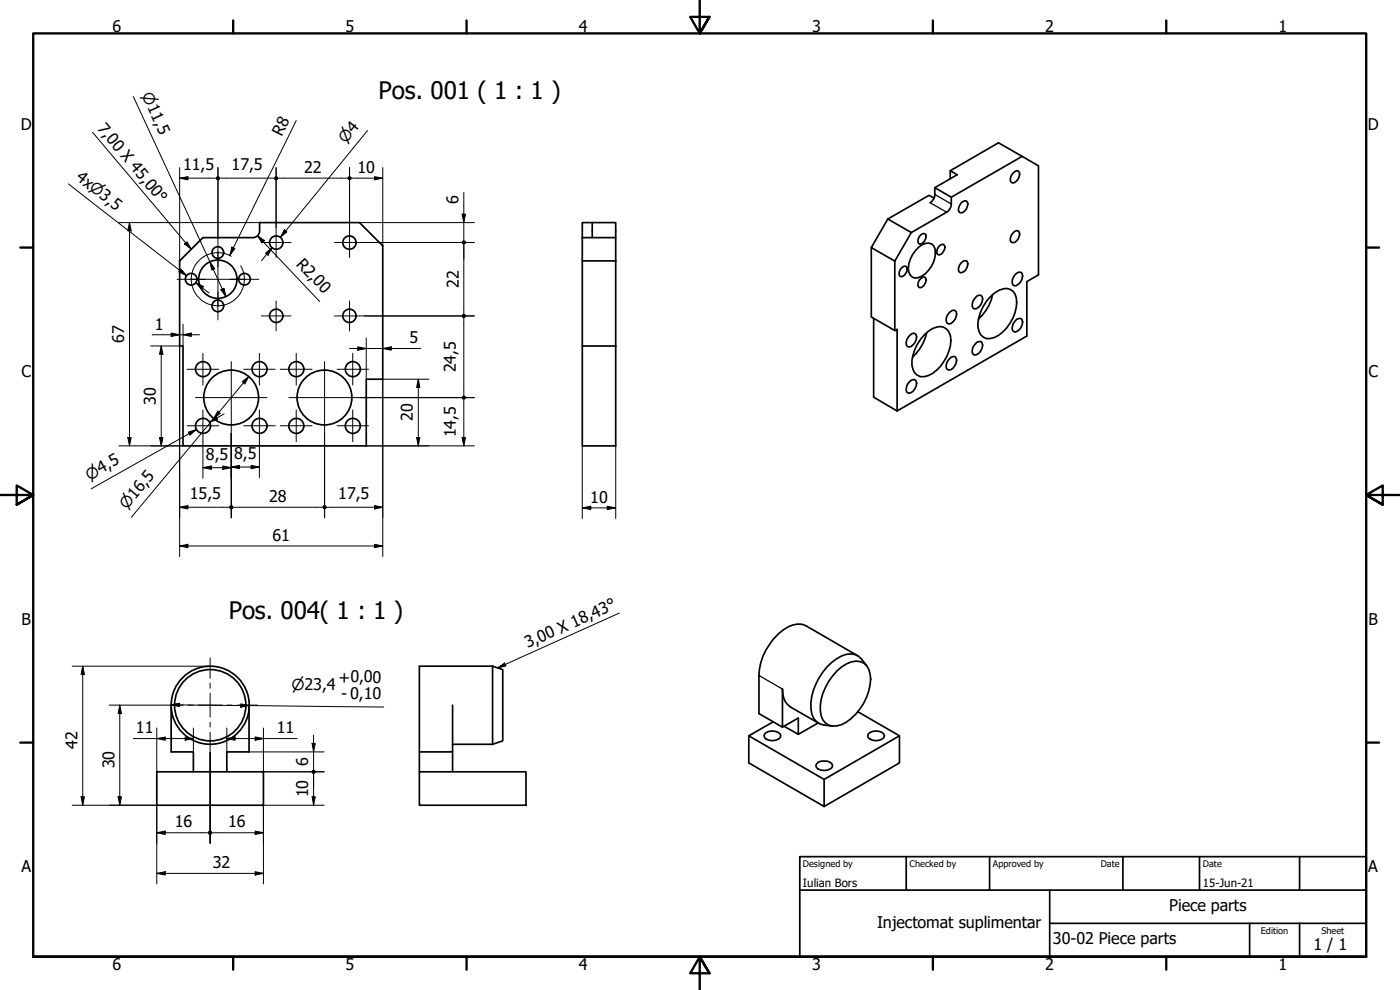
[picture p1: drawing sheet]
<svg xmlns="http://www.w3.org/2000/svg" width="420mm" height="297mm" viewBox="0 0 420 297" stroke-linecap="round" stroke-linejoin="round" font-family="sans-serif">
<!-- layer: Visible (ISO) -->
<g fill="none" stroke="#000" stroke-width=".51">
<path d="M280.4 59.4l-1.6-.8-12.4 7.1M285.2 53.6v-2.4l2.1 1.2-6.8 3.9M285.2 51.2l14.5-8.4 12 7v32.7l-3.5 2v16.3l-39 22.5M303.9 52.1l1.2-.9 .5 .1a2.39 2.39 0 0 1-1.7 3.6l-.4-.2a2.14 2.14 0 0 1 .4-2.6zM306.8 46.9l-21.3 12.3M77.9 69.3v-2.5h30l7 7v40h-5v20h-55v-30h-1v-25.5l7-7h15M77.9 69.3a2 2 0 0 1-2 2M174.8 71.3h10v-4.5h-7.1v4.5M174.8 71.3v7h10M174.8 78.3v25.5M177.7 66.8h-2.9v4.5M184.8 71.3v62.5h-10v-30h10"/>
<path d="M261.5 74.3v20.8l7 4.1M266.4 65.7l-4.9 8.6 7 4M266.4 65.7l7.1 4.1M268.5 78.3v20.9M273.5 69.8l-5 8.5M275.7 74.2a3.1 3.1 0 0 1 4.5-.4 7.3 7.3 0 0 1-2.5 8.3 3.7 3.7 0 0 1-3.9 1.1 3.5 3.5 0 0 1-1.1-4 9.8 9.8 0 0 1 3-5zM276.4 70.4l1-.3a1.42 1.42 0 0 1 0 2.2l-.4 .6-1.1 .3a1.75 1.75 0 0 1 .5-2.8zM279.1 60.8a3 3 0 0 0 1.4-2.5v-2l5 2.9a4.1 4.1 0 0 1-1.4 4.5l-10.6 6.1M282.1 73.6l1-.3a1.44 1.44 0 0 1 0 2.3l-.5 .5-1 .3a1.75 1.75 0 0 1 .5-2.8zM288.4 79l.5-.5 1.1-.3a2.39 2.39 0 0 1-1.6 3.6l-.5-.2a2.22 2.22 0 0 1 .5-2.6zM288.4 61l1.1-.8 .5 .1a2.34 2.34 0 0 1-1.6 3.6l-.5-.2a2.24 2.24 0 0 1 .5-2.7zM303.9 70l.6-.5 .6-.3 .5 .1a2.34 2.34 0 0 1-1.7 3.5l-.4-.2a2.14 2.14 0 0 1 .4-2.6z"/>
<path d="M262.2 95.5v23.7l7 4.1M268.5 99.2l.7-.4v24.5M270.8 80.2l1-.3a1.42 1.42 0 0 1 0 2.2l-.5 .6-1 .3a1.75 1.75 0 0 1 .5-2.8zM276.4 83.5l1-.4a1.5 1.5 0 0 1 0 2.3l-.4 .6-1.1 .3a1.77 1.77 0 0 1 .5-2.8zM278.1 99.8a14.1 14.1 0 0 1-4.2 7.4M284.7 94l1.3-.9h.6a2.27 2.27 0 0 1-.6 3.5l-.6 .5-.7 .1a1.57 1.57 0 0 1-.5-2.4zM293.1 88.9l.7-.3h.6a2.27 2.27 0 0 1-.6 3.5l-1.3 .6-.5-.3a2.8 2.8 0 0 1 1.1-3.5zM297.2 89.1a7.1 7.1 0 0 1 4.9-2.6 3.5 3.5 0 0 1 3 4.2 12.5 12.5 0 0 1-6.7 10.6 3.4 3.4 0 0 1-4.9-3.1 12.7 12.7 0 0 1 3.7-9.1zM297.9 88.4a13 13 0 0 1-4.3 7.3M304.5 82.5l1.3-.9 .6 .1a2.27 2.27 0 0 1-.6 3.4l-1.3 .7a1.57 1.57 0 0 1-.5-2.4zM305.1 95.8l1.3-.2a2.66 2.66 0 0 1-1.9 4l-.5-.2a2.8 2.8 0 0 1 1.1-3.6zM272.7 114.8l.7-.6 1.2-.3a2.66 2.66 0 0 1-1.9 4.1l-.5-.3a2.52 2.52 0 0 1 .5-2.9z"/>
<path d="M272.7 101l1.3-1 .6 .1a2.27 2.27 0 0 1-.6 3.4l-.6 .5-.7 .1-.5-.2a2.52 2.52 0 0 1 .5-2.9zM277.4 100.5a7.1 7.1 0 0 1 4.9-2.5 3.6 3.6 0 0 1 3.1 4.2 12.8 12.8 0 0 1-6.8 10.5 3.4 3.4 0 0 1-4.9-3.1 12.7 12.7 0 0 1 3.7-9.1zM285.4 107.2l1.2-.2a2.66 2.66 0 0 1-1.9 4l-.5-.2a2.75 2.75 0 0 1 1.2-3.6zM293.1 102.7l1.3-.2a2.66 2.66 0 0 1-1.9 4l-.5-.2a2.8 2.8 0 0 1 1.1-3.6zM147.8 199.9l3.1 1v21.4l-3.1 1M147.8 199.9h-21.9v25.7M147.8 199.9v23.4M257.4 196.8l-15.5-9a6.3 6.3 0 0 0-6.9 1.2 18 18 0 0 0-7.2 13.7v11.4l7 4.1M260.2 199.8l-1.6-1.9a4.6 4.6 0 0 0-6.1-1.1 17.7 17.7 0 0 0-9.1 16 4.7 4.7 0 0 0 3.9 4.7l2.4 .4M51.4 211.6v14h6.6v6M74.7 211.6v14h-6.6v6M135.8 211.6v14h-9.9v6"/>
<path d="M232 216.6l-7.3 4.2v8.1l22.6 13.1v-8.1l22.6-13.1M245.6 216.9l-6 3.4M245.7 217l-8.5-4.9a5.8 5.8 0 0 1-2.4-5.4v11.5l4.8-2.8v4.9l-4.3-2.4M251.2 201.3a8.3 8.3 0 0 1 6.9-2.8 4 4 0 0 1 3 3.7 15.7 15.7 0 0 1-8.5 15.2 4.3 4.3 0 0 1-6.4-4.1 15.9 15.9 0 0 1 5-12zM257.4 213.5l12.5 7.3v8.1l-22.6 13.1M47.1 231.6h32v10h-32zM125.9 231.6h32v10h-32zM135.8 225.6v6M135.8 223.3h12M224.7 220.8l22.6 13.1M229.5 220.2a3.5 3.5 0 0 1 4.6 0l.2 .6a2.58 2.58 0 0 1-3.5 1.3l-1.3-.8-.2-.5zM245 229.2a3.5 3.5 0 0 1 4.7 0l.2 .5a2.58 2.58 0 0 1-3.5 1.4l-1.4-.8-.1-.6z"/>
<path d="M260.6 220.2a3.5 3.5 0 0 1 4.6 0l.2 .6a2.58 2.58 0 0 1-3.5 1.3l-1.3-.8-.2-.5z"/>
<circle cx="65.4" cy="75.8" r="1.75"/>
<circle cx="82.9" cy="72.8" r="2"/>
<circle cx="104.9" cy="72.8" r="2"/>
<circle cx="57.4" cy="83.8" r="1.75"/>
<circle cx="65.4" cy="83.8" r="5.7"/>
<circle cx="65.4" cy="91.8" r="1.75"/>
<circle cx="73.4" cy="83.8" r="1.75"/>
<circle cx="82.9" cy="94.8" r="2"/>
<circle cx="104.9" cy="94.8" r="2"/>
<circle cx="60.9" cy="110.8" r="2.25"/>
<circle cx="69.4" cy="119.3" r="8.2"/>
<circle cx="77.9" cy="110.8" r="2.25"/>
<circle cx="88.9" cy="110.8" r="2.25"/>
<circle cx="97.4" cy="119.3" r="8.2"/>
<circle cx="105.9" cy="110.8" r="2.25"/>
<circle cx="60.9" cy="127.8" r="2.25"/>
<circle cx="77.9" cy="127.8" r="2.25"/>
<circle cx="88.9" cy="127.8" r="2.25"/>
<circle cx="105.9" cy="127.8" r="2.25"/>
<circle cx="63.1" cy="211.6" r="11.7"/>
<circle cx="63.1" cy="211.6" r="10.7"/>
</g>
<!-- layer: Visible Narrow (ISO) -->
<path d="M280.5 58.3l5 2.9M279.1 60.8l5 2.9M227.8 202.7l7 4" fill="none" stroke="#000" stroke-width=".38"/>
<!-- layer: Border (ISO) -->
<g fill="none" stroke="#000" stroke-width=".7">
<path d="M70 6.1v3.9M140 6.1v3.9M210 0v10l-2.9-4.9h5.8l-2.9 4.9 2.9-4.9M280 6.1v3.9M350 6.1v3.9M6.1 74.3h3.9M410 74.3h3.9M0 148.5h10l-5-2.8v5.7l5-2.9-5 2.9M420 148.5h-10l5-2.8v5.7l-5-2.9 5 2.9M6.1 222.8h3.9M410 222.8h3.9M10 287.1v-277.1h400v277.1h-400h400"/>
<path d="M70 287.1v3.8M140 287.1v3.8M212.9 292l-2.9-4.9 2.9 4.9h-5.8l2.9-4.9v9.9M280 287.1v3.8M350 287.1v3.8"/>
</g>
<!-- layer: Title (ISO) -->
<path d="M240 257h170v30.1h-170zM272 257v10.1M297 257v10.1M337 257v10.1M360 257v10.1M390 257v10.1M240 267.1h170M315 277h95M315 267.1v20M375 277v10.1M390 277v10.1" fill="none" stroke="#000" stroke-width=".51"/>
<!-- layer: Dimension (ISO) -->
<g fill="none" stroke="#000" stroke-width=".3">
<path d="M40 28.9l27.8 60.1M88.9 36.2l-19.9 40.4M110.3 39.2l-26.2 32 1.6-1.9M20.5 55.2l35.5 27.5-2-1.5M53.9 53.5l2.5-.5v1zM53.9 50.3v28M53.9 53.5h10.9M65.4 50.3v21.3M66 53.5h16.3M82.9 50.3v17.9M83.5 53.5h20.8M104.9 50.3v17.9"/>
<path d="M105.5 53.5h9.4M112.4 53l2.5 .5-2.5 .5zM114.9 50.3v23.5M139.2 57.8v15M35.7 66.8h42.2M38.9 66.8l.5 2.5h-1zM38.9 66.8v67M63 78.5l1.5 2.1-.9 .4zM69.6 74.2l.9 .4-1.5 2zM77.3 70.7l2.1 1.5-.8 .7zM77.3 70.7l18.6 19.8M79.7 75.9l2-1.6-1.2 2.3z"/>
<path d="M81.7 74.3l-3.2 3.9M85.3 68.9l.8 .7-2 1.6zM107.9 66.8h34.5M109.4 72.8h33M138.7 64.2h1l-.5 2.6zM139.2 73.4v20.8M51.4 99.9l2.5 .5-2.5 .6zM54.4 80.8l1.6 1.9-2.3-1.1zM54.9 97.3v6.5M58.8 84.8l2.3 1.2-.6 .8zM58.8 84.8l3.9 3.1M66.3 86.9l.9-.4 .6 2.5z"/>
<path d="M109.4 94.8h33M139.2 95.4v23.3M45.2 103.8h8.7v63.2M45.7 100.4h14.2M48.4 103.8l.5 2.5h-1zM48.4 103.8v30M54.9 100.4l2.5-.5v1.1zM72.7 114.5l2-1.5-1.2 2.2zM74.7 113l-35.3 42.2M104.9 104.6h21.3M107.4 104.1l2.5 .5-2.5 .5zM108.1 119.3h34.3"/>
<path d="M109.9 101.4v9.3M109.9 110.9v2.9M114.9 104.6l2.5-.5v1zM125.5 113.8l.5 2.5h-1zM125.5 113.8v20M128.7 113.8h-13.8v53.2M139.2 119.9v13.9M35.7 133.8h19.2M38.4 131.3h1l-.5 2.5zM47.9 131.3h1l-.5 2.5zM56.5 129.7l2.4-.8-1.9 1.6zM56.8 130.1l2.1-1.2-31.5 17.8"/>
<path d="M60.9 132.5v11M62.9 126.7l1.9-1.7 .5 .8zM65.3 123.4l.8 .6-2 1.6zM66.9 139.8l2.5 .5-2.5 .5zM67.2 124.2l-4.3 2.5M69.4 130v13.5M75.4 139.6l2.5 .5-2.5 .5zM77.9 132.5v10.8M109.9 133.8h32.5M125 131.3h1l-.5 2.5zM138.7 131.3h1l-.5 2.5zM174.8 133.8v21.8"/>
<path d="M184.8 133.8v21.8M53.9 152.2l2.5-.5v1zM53.9 152.2h14.9M60.9 140.3l2.5-.5v1zM60.9 140.3h8.5M69.4 155.4v-25.4v25.4M69.4 140.1l2.5-.5v1zM69.4 140.1h8.5M70 152.2h26.8M97.4 155.4v-25.4v25.4M98 152.2h16.9M112.4 151.7l2.5 .5-2.5 .5z"/>
<path d="M174.8 152.4l2.5-.5v1zM174.8 152.4h10M182.2 151.9l2.6 .5-2.6 .5zM53.9 163.8l2.5-.5v1zM53.9 163.8h61M112.4 163.3l2.5 .5-2.5 .5zM21.7 199.9h41.3M24.8 199.9l.5 2.5h-1zM24.8 199.9v41.7M32.8 211.6h16.1M35.9 211.6l.5 2.5h-1zM35.9 211.6v30"/>
<path d="M47.1 218.4v13.2M51.4 211.4l2.4-.4v1zM51.4 211.4l63.8 .7M58 218.4v7.2M68.1 218.4v7.2M72.3 211.2l2.4 .5-2.4 .5zM79.1 218.4v13.2h18.2M24.3 239.1h1l-.5 2.5zM35.4 239.1h1l-.5 2.5zM40 221.6h18M47.1 221.6l2.5-.4v.9zM55.6 221.2l2.4 .4-2.4 .5z"/>
<path d="M68.1 221.6l2.4-.5v1zM68.1 221.6h21.1M74.7 225.6h22.6M76.6 221.1l2.5 .5-2.5 .5zM93.7 239.1h.9l-.5 2.5zM93.7 223.1h.9l-.5 2.5zM94.1 220.6v11M94.1 232.2v9.4M21.7 241.6h25.4v23.6M47.1 249.9l2.5-.5v1zM47.1 249.9h15.3M63.1 253v-27.2v27.2"/>
<path d="M63.7 249.9h15.4M76.6 249.4l2.5 .5-2.5 .5zM97.3 241.6h-18.2v23.6M47.1 262.1l2.5-.6v1.1zM47.1 262.1h32M76.6 261.5l2.5 .6-2.5 .5z"/>
</g>
<g fill="#000">
<path d="M53.9 53.5l2.5-.5v1z" fill-rule="evenodd"/>
<path d="M82.4 53.1l.5-.2 .4 .2 .2 .4-.2 .4-.4 .2-.5-.2z" fill-rule="evenodd"/>
<path d="M112.4 53l2.5 .5-2.5 .5z" fill-rule="evenodd"/>
<path d="M38.9 66.8l.5 2.5h-1z" fill-rule="evenodd"/>
<path d="M69.6 74.2l.9 .4-1.5 2z" fill-rule="evenodd"/>
<path d="M77.3 70.7l2.1 1.5-.8 .7z" fill-rule="evenodd"/>
<path d="M79.7 75.9l2-1.6-1.2 2.3z" fill-rule="evenodd"/>
<path d="M85.3 68.9l.8 .7-2 1.6z" fill-rule="evenodd"/>
<path d="M138.7 64.2h1l-.5 2.6z" fill-rule="evenodd"/>
<path d="M54.4 80.8l1.6 1.9-2.3-1.1z" fill-rule="evenodd"/>
<path d="M54.9 100.4l2.5-.5v1.1z" fill-rule="evenodd"/>
<path d="M58.8 84.8l2.3 1.2-.6 .8z" fill-rule="evenodd"/>
<path d="M63 78.5l1.5 2.1-.9 .4z" fill-rule="evenodd"/>
<path d="M66.3 86.9l.9-.4 .6 2.5z" fill-rule="evenodd"/>
<path d="M48.4 103.8l.5 2.5h-1z" fill-rule="evenodd"/>
<path d="M51.4 99.9l2.5 .5-2.5 .6z" fill-rule="evenodd"/>
<path d="M72.7 114.5l2-1.5-1.2 2.2z" fill-rule="evenodd"/>
<path d="M107.4 104.1l2.5 .5-2.5 .5z" fill-rule="evenodd"/>
<path d="M114.9 104.6l2.5-.5v1z" fill-rule="evenodd"/>
<path d="M125.5 113.8l.5 2.5h-1z" fill-rule="evenodd"/>
<path d="M38.4 131.3h1l-.5 2.5z" fill-rule="evenodd"/>
<path d="M47.9 131.3h1l-.5 2.5z" fill-rule="evenodd"/>
<path d="M56.5 129.7l2.4-.8-1.9 1.6z" fill-rule="evenodd"/>
<path d="M60.9 140.3l2.5-.5v1z" fill-rule="evenodd"/>
<path d="M62.9 126.7l1.9-1.7 .5 .8z" fill-rule="evenodd"/>
<path d="M65.3 123.4l.8 .6-2 1.6z" fill-rule="evenodd"/>
<path d="M69.4 140.1l2.5-.5v1z" fill-rule="evenodd"/>
<path d="M125 131.3h1l-.5 2.5z" fill-rule="evenodd"/>
<path d="M138.7 131.3h1l-.5 2.5z" fill-rule="evenodd"/>
<path d="M53.9 152.2l2.5-.5v1z" fill-rule="evenodd"/>
<path d="M66.9 139.8l2.5 .5-2.5 .5z" fill-rule="evenodd"/>
<path d="M75.4 139.6l2.5 .5-2.5 .5z" fill-rule="evenodd"/>
<path d="M112.4 151.7l2.5 .5-2.5 .5z" fill-rule="evenodd"/>
<path d="M174.8 152.4l2.5-.5v1z" fill-rule="evenodd"/>
<path d="M182.2 151.9l2.6 .5-2.6 .5z" fill-rule="evenodd"/>
<path d="M53.9 163.8l2.5-.5v1z" fill-rule="evenodd"/>
<path d="M112.4 163.3l2.5 .5-2.5 .5z" fill-rule="evenodd"/>
<path d="M24.8 199.9l.5 2.5h-1z" fill-rule="evenodd"/>
<path d="M35.9 211.6l.5 2.5h-1z" fill-rule="evenodd"/>
<path d="M51.4 211.4l2.4-.4v1z" fill-rule="evenodd"/>
<path d="M72.3 211.2l2.4 .5-2.4 .5z" fill-rule="evenodd"/>
<path d="M24.3 239.1h1l-.5 2.5z" fill-rule="evenodd"/>
<path d="M35.4 239.1h1l-.5 2.5z" fill-rule="evenodd"/>
<path d="M47.1 221.6l2.5-.4v.9z" fill-rule="evenodd"/>
<path d="M55.6 221.2l2.4 .4-2.4 .5z" fill-rule="evenodd"/>
<path d="M68.1 221.6l2.4-.5v1z" fill-rule="evenodd"/>
<path d="M76.6 221.1l2.5 .5-2.5 .5z" fill-rule="evenodd"/>
<path d="M93.7 239.1h.9l-.5 2.5z" fill-rule="evenodd"/>
<path d="M93.7 223.1h.9l-.5 2.5z" fill-rule="evenodd"/>
<path d="M47.1 249.9l2.5-.5v1z" fill-rule="evenodd"/>
<path d="M76.6 249.4l2.5 .5-2.5 .5z" fill-rule="evenodd"/>
<path d="M47.1 262.1l2.5-.6v1.1z" fill-rule="evenodd"/>
<path d="M76.6 261.5l2.5 .6-2.5 .5z" fill-rule="evenodd"/>
<circle cx="65.4" cy="53.5" r=".61"/>
<circle cx="65.4" cy="53.5" r=".62"/>
<circle cx="82.9" cy="53.5" r=".62"/>
<circle cx="104.9" cy="53.5" r=".61"/>
<circle cx="104.9" cy="53.5" r=".62"/>
<circle cx="139.2" cy="72.8" r=".63"/>
<circle cx="139.2" cy="94.8" r=".63"/>
<circle cx="139.2" cy="119.3" r=".63"/>
<circle cx="139.2" cy="119.3" r=".62"/>
<circle cx="69.4" cy="152.2" r=".63"/>
<circle cx="97.4" cy="152.2" r=".63"/>
<circle cx="94.2" cy="231.5" r=".62"/>
<circle cx="63.1" cy="249.9" r=".63"/>
</g>
<!-- layer: Center Mark (ISO) -->
<g fill="none" stroke="#000" stroke-width=".3">
<path d="M65.4 75.6v16.4M65.4 71.6v8.5M78.4 72.8h9M82.9 68.2v9.1M100.4 72.8h9M104.9 68.2v9.1M53.1 83.8h8.6M57.1 83.8h16.6M65.4 87.6v8.4M69.2 83.8h8.5M78.4 94.8h9M82.9 90.3v9"/>
<path d="M100.4 94.8h9M104.9 90.3v9M56.1 110.8h9.6M58.7 119.3h21.4M60.9 106v9.6M69.4 108.5v21.5M73.2 110.8h9.4M77.9 106v9.6M84.1 110.8h9.6M86.7 119.3h21.4M88.9 106v9.6M97.4 108.5v21.5"/>
<path d="M101.2 110.8h9.4M105.9 106v9.6M56.1 127.7h9.6M60.9 123v9.5M73.2 127.7h9.4M77.9 123v9.5M84.1 127.7h9.6M88.9 123v9.5M101.2 127.7h9.4M105.9 123v9.5M63.1 197.4v6.1M48.9 211.6h6.1"/>
<path d="M56.5 211.6h1.5M59.5 211.6h7.2M63.1 205v1.5M63.1 208v7.2M63.1 216.7v1.5M63.1 219.7v6.1M68.2 211.6h1.5M71.2 211.6h6.1"/>
</g>
<!-- layer: Centerline (ISO) -->
<path d="M69.4 76.9a8 8 0 0 0-11.9 5.5 8 8 0 0 0 9.3 9.2 8 8 0 0 0 5.4-11.9" fill="none" stroke="#000" stroke-width=".3"/>
<!-- layer: Symbol (ISO) -->
<path d="M27.7 39.7l29.7 35.1M55.4 73.2l.7-.6 1.3 2.2zM185.9 183.9l-36.5 16.5M149.4 200.4l2-1.5 .4 .9z" fill="none" stroke="#000" stroke-width=".3"/>
<g fill="#000">
<path d="M55.4 73.2l.7-.6 1.3 2.2z" fill-rule="evenodd"/>
<path d="M149.4 200.4l2-1.5 .4 .9z" fill-rule="evenodd"/>
</g>
<g font-size="7.2">
<text x="113.6" y="29.6">Pos. 001 ( 1 : 1 )</text>
<text x="68.6" y="185.9">Pos. 004( 1 : 1 )</text>
</g>
<g font-size="4.8">
<text x="33.7" y="9.6">6</text>
<text x="103.7" y="9.6">5</text>
<text x="173.7" y="9.6">4</text>
<text x="243.7" y="9.6">3</text>
<text x="313.7" y="9.6">2</text>
<text x="383.7" y="9.6">1</text>
<text x="6.2" y="38.9">D</text>
<text x="29" y="38.7" transform="rotate(50 29 38.7)">7,00 X 45,00°</text>
<text x="84.6" y="41.2" transform="rotate(-64 84.6 41.2)">R8</text>
<text x="410.5" y="38.9">D</text>
<text x="22.5" y="53.8" transform="rotate(38 22.5 53.8)">4x⌀3,5</text>
<text x="55" y="51.1">11,5</text>
<text x="69.5" y="51.1">17,5</text>
<text x="91.2" y="51.9">22</text>
<text x="107.3" y="51.9">10</text>
<text x="137.6" y="61.1" transform="rotate(-90 137.6 61.1)">6</text>
<text x="88.7" y="79.4" transform="rotate(47 88.7 79.4)">R2,00</text>
<text x="137.7" y="86.4" transform="rotate(-90 137.7 86.4)">22</text>
<text x="46.4" y="98.9">1</text>
<text x="37.3" y="102.9" transform="rotate(-90 37.3 102.9)">67</text>
<text x="122.9" y="103">5</text>
<text x="6.4" y="113.1">C</text>
<text x="136.8" y="111.7" transform="rotate(-90 136.8 111.7)">24,5</text>
<text x="410.7" y="113.1">C</text>
<text x="46.8" y="121.4" transform="rotate(-90 46.8 121.4)">30</text>
<text x="123.9" y="126.4" transform="rotate(-90 123.9 126.4)">20</text>
<text x="136.8" y="131.2" transform="rotate(-90 136.8 131.2)">14,5</text>
<text x="61.8" y="137.9">8,5</text>
<text x="70.3" y="137.7">8,5</text>
<text x="57" y="149.8">15,5</text>
<text x="101.5" y="149.8">17,5</text>
<text x="80.8" y="150.5">28</text>
<text x="177.2" y="150.8">10</text>
<text x="81.8" y="162.2">61</text>
<text x="6.4" y="187.4">B</text>
<text x="410.7" y="187.4">B</text>
<text x="158.4" y="194.5" transform="rotate(-24 158.4 194.5)">3,00 X 18,43°</text>
<text x="101.6" y="204.9" transform="rotate(1 101.6 204.9)">+0,00</text>
<text x="102.4" y="209.8" transform="rotate(1 102.4 209.8)">- 0,10</text>
<text x="40.8" y="220.1">11</text>
<text x="83.1" y="220.1">11</text>
<text x="23.3" y="224.6" transform="rotate(-90 23.3 224.6)">42</text>
<text x="34.4" y="230.5" transform="rotate(-90 34.4 230.5)">30</text>
<text x="92.5" y="229.9" transform="rotate(-90 92.5 229.9)">6</text>
<text x="92.5" y="239.2" transform="rotate(-90 92.5 239.2)">10</text>
<text x="52.5" y="248.3">16</text>
<text x="68.5" y="248.3">16</text>
<text x="6.4" y="261.7">A</text>
<text x="63.9" y="260.5">32</text>
<text x="410.7" y="261.7">A</text>
<text x="350.9" y="273.3">Piece parts</text>
<text x="263.2" y="278.4">Injectomat suplimentar</text>
<text x="316" y="283.3">30-02 Piece parts</text>
<text x="394.2" y="285">1 / 1</text>
<text x="33.7" y="290.9">6</text>
<text x="103.7" y="290.9">5</text>
<text x="173.7" y="290.9">4</text>
<text x="243.7" y="290.9">3</text>
<text x="313.7" y="290.9">2</text>
<text x="383.7" y="290.9">1</text>
</g>
<g font-size="4.6">
<text x="42.5" y="28.6" transform="rotate(65 42.5 28.6)">⌀11,5</text>
<text x="103.8" y="43.3" transform="rotate(-51 103.8 43.3)">⌀4</text>
<text x="26.9" y="144.2" transform="rotate(-29 26.9 144.2)">⌀4,5</text>
<text x="38.1" y="153" transform="rotate(-50 38.1 153)">⌀16,5</text>
<text x="87.4" y="207.1" transform="rotate(1 87.4 207.1)">⌀23,4</text>
</g>
<g font-size="3.4">
<text x="241" y="266">Iulian Bors</text>
<text x="361" y="266">15-Jun-21</text>
</g>
<g font-size="2.7">
<text x="241" y="260.1">Designed by</text>
<text x="273" y="260.1">Checked by</text>
<text x="298" y="260.1">Approved by</text>
<text x="330.3" y="260">Date</text>
<text x="361" y="260">Date</text>
<text x="378.4" y="280.1">Edition</text>
<text x="396.6" y="280.1">Sheet</text>
</g>
</svg>
